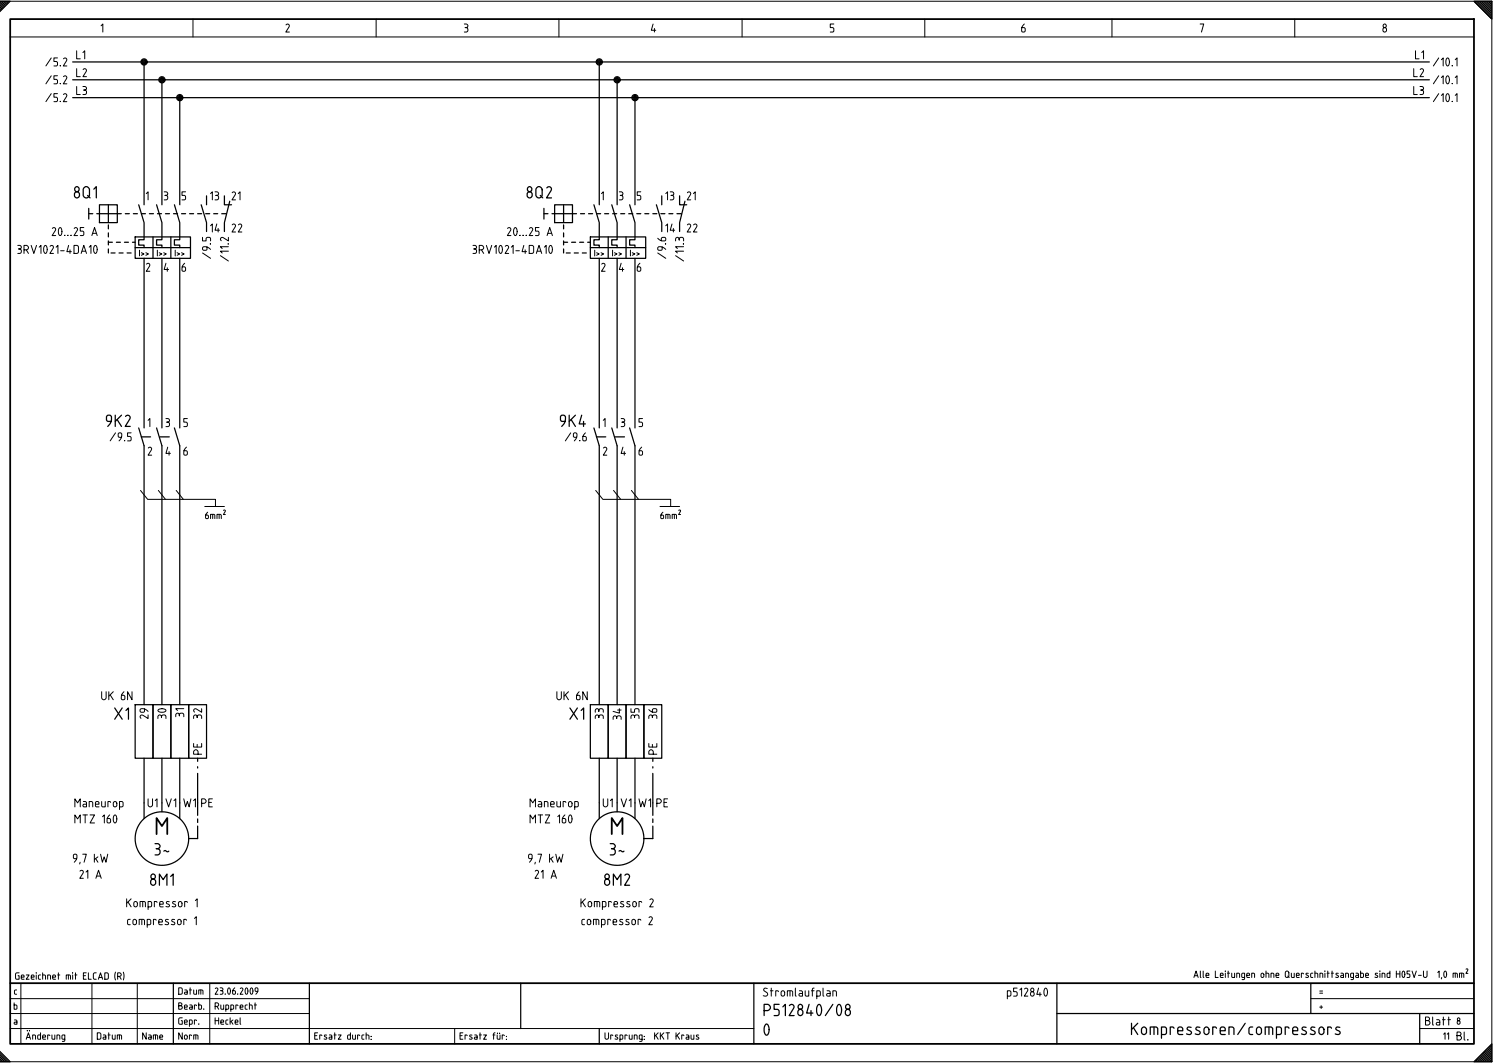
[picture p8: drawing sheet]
<svg xmlns="http://www.w3.org/2000/svg" width="421mm" height="298mm" viewBox="0 0 421 298" stroke-linecap="round" stroke-linejoin="round" font-family="sans-serif">
<g fill="none" stroke="#000" stroke-width=".35">
<path d="M-.1 .9l1.1 1.1M-.1 1.4l.9 .8M-.1 1.9l.6 .6M-.1 2.9l.1 .1M0 2.4l.3 .3M0 .3h2.9l-2.9 3M0 .5l1.3 1.2M.5 .5l1 1M1 .5l.7 .7M1.5 .5l.5 .5M2 .5l.2 .2M20.4 17.3h380"/>
<path d="M40.4 17.3v40.1M167.9 17.3v40.1M412.9 .3h5v5zM413 .5l4.7 4.7M413.5 .5l4.2 4.2M414 .5l3.7 3.7M414.5 .5l3.2 3.2M415 .5l2.7 2.7M415.5 .5l2.2 2.2M416 .5l1.7 1.7M416.5 .5l1.2 1.2M417 .5l.7 .7"/>
<path d="M417.5 .5l.2 .2M20.4 27.4h380M20.4 22.3h380M45.4 22.3v35.1M50.4 27.4v30M172.9 22.3v35.1M177.9 27.4v30M24.9 58.3v3M24.9 59.8h1.1M27.1 59.8h6.9M27.9 57.4h5v4.9h-5zM30.4 57.4v4.9"/>
<path d="M35.1 59.8h1.1M37.4 59.8h1.1M38.9 57.4l1.5 4.9v4.8h-1.5v1.6h1.5v.6M39.6 59.8h1.1M41.9 59.8h1.1M43.9 57.4l1.5 4.9v4.8h-1.5v1.6h1.5v.6M44.1 59.8h1.1M46.4 59.8h1.1M48.6 59.8h1.1M48.9 57.4l1.5 4.9v4.8h-1.5v1.6h1.5v.6M50.9 59.8h1.1M53.1 59.8h1.1"/>
<path d="M55.4 59.8h1.1M56.4 57.4l1.5 4.9v2.5M57.6 59.8h1.1M57.9 54.8v2.6M59.9 59.8h1.1M62.1 59.8h1.3M62.9 54.8v2.6h2M64.4 56.3l-1.5 6v2.5M152.4 59.8h1.1M152.4 58.3v3M154.6 59.8h6.9M155.4 57.4h5v4.9h-5z"/>
<path d="M157.9 57.4v4.9M162.6 59.8h1.1M164.9 59.8h1.1M166.4 57.4l1.5 4.9v4.8h-1.5v1.6h1.5v.6M167.1 59.8h1.1M169.4 59.8h1.1M171.4 57.4l1.5 4.9v4.8h-1.5v1.6h1.5v.6M171.6 59.8h1.1M173.9 59.8h1.1M176.1 59.8h1.1M176.4 57.4l1.5 4.9v4.8h-1.5v1.6h1.5v.6M178.4 59.8h1.1"/>
<path d="M180.6 59.8h1.1M182.9 59.8h1.1M183.9 57.4l1.5 4.9v2.5M185.1 59.8h1.1M185.4 54.8v2.6M187.4 59.8h1.1M189.6 59.8h1.3M190.4 54.8v2.6h2M191.9 56.3l-1.5 6v2.5M30.4 63v1.1M30.4 65.2v1.2M32.6 67.8h1.1"/>
<path d="M33.4 70.8h1.1M34.9 67.8h1.1M35.6 70.8h1.1M37.1 67.8h.8M37.9 66.4h15.5v5.9h-15.5zM37.9 69.3h15.5M40.4 72.3v47.5M42.9 66.4v5.9M45.4 72.3v47.5M47.9 66.4v5.9M50.4 72.3v47.5M157.9 63v1.1"/>
<path d="M157.9 65.2v1.2M160.1 67.8h1.1M160.9 70.8h1.1M162.4 67.8h1.1M163.1 70.8h1.1M164.6 67.8h.8M165.4 66.4h15.5v5.9h-15.5zM165.4 69.3h15.5M167.9 72.3v47.5M170.4 66.4v5.9M172.9 72.3v47.5M175.4 66.4v5.9"/>
<path d="M177.9 72.3v47.5M38.9 119.8l1.5 5v72.6M43.9 119.8l1.5 5v72.6M48.9 119.8l1.5 5v72.6M166.4 119.8l1.5 5v72.6M171.4 119.8l1.5 5v72.6M176.4 119.8l1.5 5v72.6M39.6 122.4h2.6M44.8 122.4h2.6M167.1 122.4h2.6M172.3 122.4h2.6M37.9 197.4h5v15h-5z"/>
<path d="M42.9 197.4h5v15h-5zM47.9 197.4h5v15h-5zM52.9 197.4h5v15h-5zM165.4 197.4h5v15h-5zM170.4 197.4h5v15h-5zM175.4 197.4h5v15h-5zM180.4 197.4h5v15h-5zM40.4 212.4v16.8M45.4 212.4v12.4M50.4 212.4v16.8M55.4 212.4v.8M55.4 214.7v.4"/>
<path d="M55.4 216.6v11.7M167.9 212.4v16.8M172.9 212.4v12.4M177.9 212.4v16.8M182.9 212.4v.8M182.9 214.7v.4M182.9 216.6v11.7M55.4 229.3v1M55.4 231.3v3.5h-2.5M182.9 231.3v3.5h-2.5M182.9 229.3v1M48.6 275.4v17"/>
<path d="M86.7 275.4v17M145.9 275.4v12.7M211.2 275.4v17M296 275.4v17M367.2 275.4v8.4M-.1 295.5l1.8 1.8M-.1 296l1.3 1.3M-.1 296.5l.8 .8M0 296.9l.3 .4M0 294.4l2.9 2.9h-2.9M0 295l2.2 2.3M167.9 288.1v4.3"/>
<path d="M296 283.8h116.9M397.7 283.8v8.6M413.3 297.2v.1M413.5 297l.3 .3M413.8 296.7l.5 .6M414 296.4l.8 .9M414.3 296.2l1 1.1M414.5 295.9l1.3 1.4M414.7 295.7l1.6 1.6M415 295.4l1.8 1.9M415.2 295.2l2.1 2.1M415.5 295l2.2 2.2"/>
<path d="M415.7 294.7l2 2M416 294.5l1.7 1.7M416.2 294.2l1.5 1.5M416.5 294l1.2 1.2M416.7 293.7l1 1M417 293.5l.7 .7M417.2 293.2l.5 .5M417.5 293l.2 .2M417.9 292.4v4.9h-5z"/>
<circle cx="40.4" cy="17.3" r=".38"/>
<circle cx="40.4" cy="17.3" r=".63"/>
<circle cx="40.4" cy="17.3" r=".88"/>
<circle cx="167.9" cy="17.3" r=".88"/>
<circle cx="167.9" cy="17.3" r=".62"/>
<circle cx="167.9" cy="17.3" r=".38"/>
<circle cx="45.4" cy="22.4" r=".63"/>
<circle cx="45.4" cy="22.3" r=".88"/>
<circle cx="45.4" cy="22.3" r=".37"/>
<circle cx="50.4" cy="27.3" r=".62"/>
<circle cx="50.4" cy="27.3" r=".87"/>
<circle cx="50.4" cy="27.4" r=".38"/>
<circle cx="172.9" cy="22.3" r=".38"/>
<circle cx="172.9" cy="22.4" r=".63"/>
<circle cx="172.9" cy="22.3" r=".88"/>
<circle cx="177.9" cy="27.3" r=".63"/>
<circle cx="177.9" cy="27.4" r=".37"/>
<circle cx="177.9" cy="27.3" r=".87"/>
<circle cx="45.4" cy="234.8" r="7.5"/>
<circle cx="172.9" cy="234.8" r="7.5"/>
</g>
<g fill="none" stroke="#000" stroke-width=".28">
<path d="M0 .3h417.9v297h-418M2.9 10.4h410M54.1 5.3v5.1M105.4 5.3v5.1M156.6 5.3v5.1M207.9 5.3v5.1M259 5.3v5.1M311.5 5.3v5.1M362.7 5.3v5.1M14.7 64a.51 .51 0 0 1 .7-.2 .51 .51 0 0 1 .1 .7l-.9 1.5h1M16.6 63.9l.1-.1a1.29 1.29 0 0 1 .4 2l-.1 .1a1.29 1.29 0 0 1-.4-2zM18.1 65.9h.1"/>
<path d="M19 65.9h.1M19.9 65.9h.1M20.8 64a.51 .51 0 0 1 .7-.2 .51 .51 0 0 1 .2 .7l-1 1.5h1M23.5 63.7h-1v1h.7l.3 .3-.1 .9-.9 .1M25.7 66l.8-2.3 .7 2.3M26 65.3h1M142.2 64a.51 .51 0 0 1 .7-.2 .51 .51 0 0 1 .1 .7l-.9 1.5h1M144.1 63.9l.1-.1a1.29 1.29 0 0 1 .4 2l-.1 .1a1.29 1.29 0 0 1-.4-2zM145.6 65.9h.1M146.5 65.9h.1M147.4 65.9h.1M148.3 64a.51 .51 0 0 1 .7-.2 .51 .51 0 0 1 .2 .7l-1 1.5h1"/>
<path d="M151 63.7h-1v1h.7l.3 .3-.1 .9-.9 .1M153.2 66l.8-2.3 .7 2.3M153.5 65.3h1M39.4 137.4l2 2.4h19v2M44.4 137.4l2 2.4M49.4 137.4l2 2.4M166.9 137.4l2 2.4h19v2M171.9 137.4l2 2.4M176.9 137.4l2 2.4M57.4 141.8h5.5M184.9 141.8h5.5M35.5 251.7v2.3"/>
<path d="M35.9 252.6l.8 1.4M36.7 251.7l-1.2 1.3M37.6 252.6a.51 .51 0 0 1 .6-.1 .51 .51 0 0 1 .3 .5v.6a.52 .52 0 0 1-.5 .4 .52 .52 0 0 1-.5-.4zM39.2 254v-1.5l1.4 .1 .1 1.4M40 252.5v1.5M41.5 254h.7l.3-.3v-.9l-.3-.3h-.7v2.2M44 252.7l-.2-.2h-.6v1.5M44.7 253.2h1l-.1-.6h-.8l-.1 1.1 .3 .3h.7M47.4 252.6l-.6-.1-.2 .3 .8 .6 .1 .3-.3 .3-.7-.2M49.2 252.6l-.6-.1-.2 .3 .8 .6v.3l-.3 .3-.7-.2M50.1 252.6a.51 .51 0 0 1 .6-.1 .51 .51 0 0 1 .3 .5v.6a.52 .52 0 0 1-.5 .4 .52 .52 0 0 1-.5-.4zM52.5 252.7l-.2-.2h-.6v1.5"/>
<path d="M54.7 252.2l.5-.5v2.3M162.7 251.7v2.3M163.1 252.6l.9 1.4M164 251.7l-1.3 1.3M164.9 252.6a.51 .51 0 0 1 .5-.1 .51 .51 0 0 1 .3 .5v.6a.52 .52 0 0 1-.5 .4 .52 .52 0 0 1-.5-.4zM166.5 254v-1.5l1.4 .1 .1 1.4M167.2 252.5v1.5M168.7 254h.7l.3-.3v-.9l-.3-.3h-.7v2.2M171.2 252.7l-.2-.2h-.5v1.5M172 253.2h1l-.1-.6h-.8l-.1 1.1 .3 .3h.7M174.7 252.6l-.6-.1-.2 .3 .8 .6v.3l-.3 .3-.7-.2M176.4 252.6l-.6-.1-.2 .3 .8 .6 .1 .3-.3 .3-.7-.2"/>
<path d="M177.4 252.6a.51 .51 0 0 1 .5-.1 .51 .51 0 0 1 .3 .5v.6a.52 .52 0 0 1-.5 .4 .52 .52 0 0 1-.5-.4zM179.7 252.7l-.2-.2h-.5v1.5M182 252a.51 .51 0 0 1 .7-.2 .51 .51 0 0 1 .2 .7l-.9 1.5h1M2.9 279.7h83.8M5.9 275.4v17M25.8 275.4v17M38.5 275.4v17M58.8 275.4v17M367.2 279.7h45.7M2.9 288.1h208.3M2.9 283.8h83.8M127.4 288.1v4.3"/>
<path d="M397.7 288.1h15.2"/>
</g>
<path d="M2.9 5.3h410v287.1h-410zM2.9 275.4h410" fill="none" stroke="#000" stroke-width=".5"/>
<g font-size="7">
<text x="43.6" y="233.8">M</text>
<text x="171.1" y="233.8">M</text>
</g>
<g font-size="4.9">
<text x="20.7" y="55.6">8Q1</text>
<text x="147.5" y="55.6">8Q2</text>
<text x="29.7" y="119.6">9K2</text>
<text x="156.8" y="119.6">9K4</text>
<text x="32" y="201.6">X1</text>
<text x="159.5" y="201.6">X1</text>
<text x="43.3" y="239.6">3~</text>
<text x="170.8" y="239.6">3~</text>
<text x="42" y="248.1">8M1</text>
<text x="169.2" y="248.1">8M2</text>
<text x="213.9" y="284.6">P512840/08</text>
<text x="213.9" y="290.1">0</text>
<text x="316.8" y="289.9">Kompressoren/compressors</text>
</g>
<g font-size="3.5">
<text x="28.2" y="9.1">1</text>
<text x="79.9" y="9.1">2</text>
<text x="129.9" y="9.1">3</text>
<text x="182.3" y="9.1">4</text>
<text x="232.4" y="9.1">5</text>
<text x="286" y="9.1">6</text>
<text x="336" y="9.1">7</text>
<text x="387.2" y="9.1">8</text>
<text x="21.4" y="16.6">L1</text>
<text x="396.4" y="16.6">L1</text>
<text x="12.7" y="18.6">/5.2</text>
<text x="12.7" y="23.6">/5.2</text>
<text x="21.4" y="21.6">L2</text>
<text x="395.9" y="21.6">L2</text>
<text x="401.4" y="18.6">/10.1</text>
<text x="401.4" y="23.6">/10.1</text>
<text x="12.7" y="28.6">/5.2</text>
<text x="21.4" y="26.6">L3</text>
<text x="395.9" y="26.6">L3</text>
<text x="401.4" y="28.6">/10.1</text>
<text x="40.9" y="56.1">1</text>
<text x="45.9" y="56.1">3</text>
<text x="50.9" y="56.1">5</text>
<text x="58.9" y="56.1">13</text>
<text x="64.9" y="56.1">21</text>
<text x="168.4" y="56.1">1</text>
<text x="173.4" y="56.1">3</text>
<text x="178.4" y="56.1">5</text>
<text x="186.4" y="56.1">13</text>
<text x="192.4" y="56.1">21</text>
<text x="58.9" y="65.1">14</text>
<text x="64.9" y="65.1">22</text>
<text x="186.4" y="65.1">14</text>
<text x="192.4" y="65.1">22</text>
<text x="4.9" y="71.1">3RV1021-4DA10</text>
<text x="132.4" y="71.1">3RV1021-4DA10</text>
<text x="40.9" y="76.1">2</text>
<text x="45.9" y="76.1">4</text>
<text x="50.9" y="76.1">6</text>
<text x="59.1" y="72.5" transform="rotate(-90 59.1 72.5)">/9.5</text>
<text x="64.1" y="73.2" transform="rotate(-90 64.1 73.2)">/11.2</text>
<text x="168.4" y="76.1">2</text>
<text x="173.4" y="76.1">4</text>
<text x="178.4" y="76.1">6</text>
<text x="186.6" y="72.5" transform="rotate(-90 186.6 72.5)">/9.6</text>
<text x="191.6" y="73.2" transform="rotate(-90 191.6 73.2)">/11.3</text>
<text x="41.4" y="119.6">1</text>
<text x="46.4" y="119.6">3</text>
<text x="51.4" y="119.6">5</text>
<text x="168.9" y="119.6">1</text>
<text x="173.9" y="119.6">3</text>
<text x="178.9" y="119.6">5</text>
<text x="30.7" y="123.6">/9.5</text>
<text x="158.2" y="123.6">/9.6</text>
<text x="41.4" y="127.6">2</text>
<text x="46.4" y="127.6">4</text>
<text x="51.4" y="127.6">6</text>
<text x="168.9" y="127.6">2</text>
<text x="173.9" y="127.6">4</text>
<text x="178.9" y="127.6">6</text>
<text x="28.4" y="196.1">UK 6N</text>
<text x="155.9" y="196.1">UK 6N</text>
<text x="41.6" y="201.3" transform="rotate(-90 41.6 201.3)">29</text>
<text x="46.6" y="201.3" transform="rotate(-90 46.6 201.3)">30</text>
<text x="51.6" y="200.9" transform="rotate(-90 51.6 200.9)">31</text>
<text x="56.6" y="201.3" transform="rotate(-90 56.6 201.3)">32</text>
<text x="169.1" y="201.3" transform="rotate(-90 169.1 201.3)">33</text>
<text x="174.1" y="201.6" transform="rotate(-90 174.1 201.6)">34</text>
<text x="179.1" y="201.3" transform="rotate(-90 179.1 201.3)">35</text>
<text x="184.1" y="201.3" transform="rotate(-90 184.1 201.3)">36</text>
<text x="56.6" y="211.3" transform="rotate(-90 56.6 211.3)">PE</text>
<text x="184.1" y="211.3" transform="rotate(-90 184.1 211.3)">PE</text>
<text x="20.9" y="226.1">Maneurop</text>
<text x="41.4" y="226.1">U1</text>
<text x="46.4" y="226.1">V1</text>
<text x="51.4" y="226.1">W1PE</text>
<text x="148.4" y="226.1">Maneurop</text>
<text x="168.9" y="226.1">U1</text>
<text x="173.9" y="226.1">V1</text>
<text x="178.9" y="226.1">W1PE</text>
<text x="20.9" y="230.6">MTZ 160</text>
<text x="148.4" y="230.6">MTZ 160</text>
<text x="20.4" y="241.6">9,7 kW</text>
<text x="147.9" y="241.6">9,7 kW</text>
<text x="22.2" y="246.1">21 A</text>
<text x="149.7" y="246.1">21 A</text>
<text x="35.6" y="259.1">compressor 1</text>
<text x="162.9" y="259.1">compressor 2</text>
<text x="213.7" y="279.1">Stromlaufplan</text>
<text x="282" y="279.1">p512840</text>
<text x="399.2" y="287.2">Blatt</text>
<text x="408" y="291.4">Bl.</text>
</g>
<g font-size="2.8">
<text x="57.5" y="145.3">6mm²</text>
<text x="185" y="145.3">6mm²</text>
<text x="4.3" y="274.3">Gezeichnet mit ELCAD (R)</text>
<text x="334.3" y="273.9">Alle Leitungen ohne Querschnittsangabe sind H05V-U 1,0 mm2</text>
<text x="4" y="278.5">c</text>
<text x="50" y="278.5">Datum</text>
<text x="60.2" y="278.5">23.06.2009</text>
<text x="369.6" y="278.5">=</text>
<text x="3.9" y="286.9">a</text>
<text x="3.9" y="282.7">b</text>
<text x="50" y="282.7">Bearb.</text>
<text x="50" y="286.9">Gepr.</text>
<text x="60.2" y="282.7">Rupprecht</text>
<text x="60.2" y="286.9">Heckel</text>
<text x="369.6" y="282.7">+</text>
<text x="408.1" y="286.9">8</text>
<text x="7.3" y="291.2">Änderung</text>
<text x="27.2" y="291.2">Datum</text>
<text x="39.9" y="291.2">Name</text>
<text x="50" y="291.2">Norm</text>
<text x="88.1" y="291.2">Ersatz durch:</text>
<text x="128.8" y="291.2">Ersatz für:</text>
<text x="169.4" y="291.2">Ursprung: KKT Kraus</text>
<text x="404.3" y="291.2">11</text>
</g>
<g font-size="2.5">
<text x="39" y="71.7">I&gt;&gt;</text>
<text x="44" y="71.7">I&gt;&gt;</text>
<text x="49" y="71.7">I&gt;&gt;</text>
<text x="166.5" y="71.7">I&gt;&gt;</text>
<text x="171.5" y="71.7">I&gt;&gt;</text>
<text x="176.5" y="71.7">I&gt;&gt;</text>
</g>
</svg>
